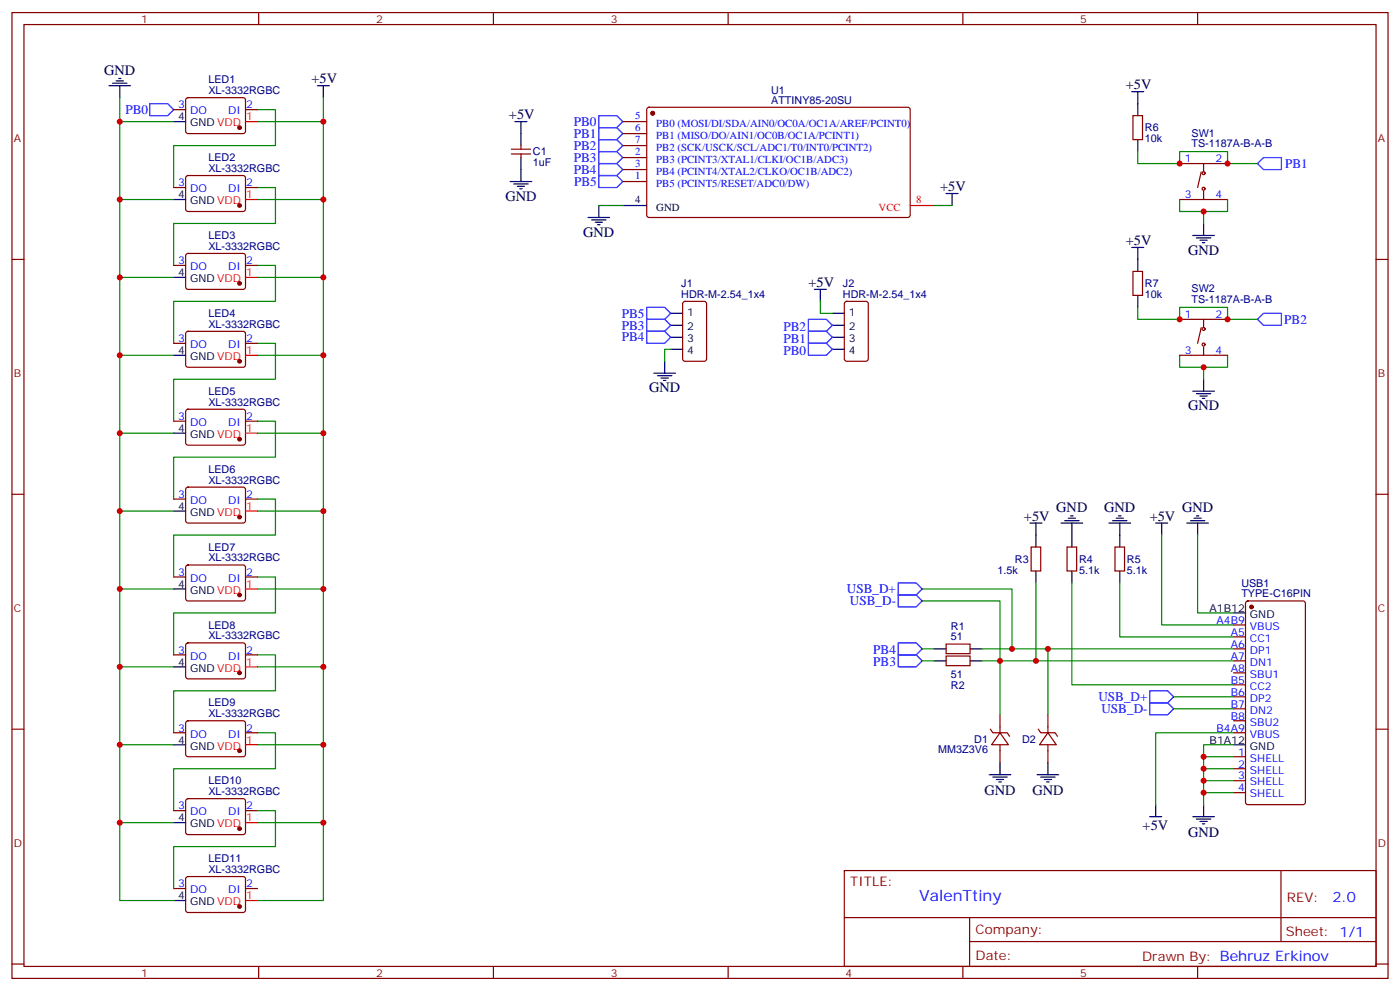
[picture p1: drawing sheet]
<svg xmlns="http://www.w3.org/2000/svg" width="412mm" height="292mm" viewBox="0 0 412 292" stroke-linecap="round" stroke-linejoin="round" font-family="sans-serif">
<g fill="none" stroke="#870000" stroke-width=".35">
<path d="M3.5 3.7h405.4v284.3h-405.4zM7.1 7.2h398.2v277.3h-398.2zM76.2 3.7v3.5M145.3 3.7v3.5M214.5 3.7v3.5M283.6 3.7v3.5M352.8 3.7v3.5M51.2 32.3h3.5M54.9 29l.5-.2h16.5l.4 .7v9.4l-.7 .4h-16.5l-.4-.7v-9.1zM72.3 32.3h3.5M183.4 39.3h7.1M183.4 35.8h7.1"/>
<path d="M190.7 31.8l.5-.2h76.5l.4 .7-.1 31.3-.6 .4h-76.5l-.4-.7v-31zM333.7 34h2.8v7.1h-2.8zM51.2 55.2h3.5M54.9 51.9l.5-.2h16.5l.4 .7v9.4l-.7 .5-16.5-.1-.4-.6v-9.2zM72.3 55.2h3.5M150.6 45.3h5.7M150.6 43.9h5.7M153.5 42.9v1M153.5 45.3v1.1M183.4 42.9h7.1M183.4 49.9h7.1M183.4 46.4h7.1"/>
<path d="M183.4 53.4h7.1M347.5 58.7h14.1M347.5 48.2h14.1M353.8 50.6l-1 4.6M354.5 48.2v2.4M354.5 56.3v2.4M3.5 76.4h3.6M51.2 78.1h3.5M54.9 74.8l.5-.2 16.5 .1 .4 .6v9.5l-.7 .4-16.5-.1-.4-.6v-9.2zM72.3 78.1h3.5M333.7 79.9h2.8v7.1h-2.8zM405.3 76.4h3.6"/>
<path d="M54.9 97.7l.5-.2 16.5 .1 .4 .6v9.5l-.7 .4h-16.5l-.4-.7v-9.2zM201.3 88.9l.5-.2h5.6l.7 .5v16.5l-.4 .6-5.9 .1-.7-.5v-16.5zM248.9 88.9l.5-.2h5.7l.6 .5 .1 16.5-.5 .6-5.9 .1-.6-.5-.1-16.5zM347.5 94h14.1M353.8 96.5l-1 4.6M354.5 94v2.5M51.2 101.1h3.5M72.3 101.1h3.5M347.5 104.6h14.1M354.5 102.1v2.5M51.2 124h3.5M54.9 120.7l.5-.2h16.5l.4 .7v9.4l-.7 .5-16.5-.1-.4-.6v-9.2z"/>
<path d="M72.3 124h3.5M3.5 145.5h3.6M51.2 146.9h3.5M54.9 143.6l.5-.2 16.5 .1 .4 .6v9.5l-.7 .4-16.5-.1-.4-.6v-9.2zM72.3 146.9h3.5M405.3 145.5h3.6M51.2 169.9h3.5M54.9 166.5l.5-.2 16.5 .1 .4 .6v9.5l-.7 .4h-16.5l-.4-.7v-9.2zM72.3 169.9h3.5M303.7 161h2.9v7.1h-2.9zM314.3 161h2.8v7.1h-2.8zM328.4 161h2.9v7.1h-2.9z"/>
<path d="M367.1 177.1l.5-.2h16.2l.7 .4v58.9l-.4 .6-16.5 .1-.7-.5v-58.8zM51.2 192.8h3.5M54.9 189.5l.5-.2h16.5l.4 .7v9.4l-.7 .4h-16.5l-.4-.7v-9.1zM72.3 192.8h3.5M278.7 193.1h7.1v2.9h-7.1zM278.7 189.6h7.1v2.8h-7.1zM363.4 184h3.5M363.4 187.5h3.5M363.4 191h3.5M363.4 194.6h3.5M363.4 198.1h3.5M3.5 214.7h3.6"/>
<path d="M51.2 215.7h3.5M54.9 212.4l.5-.2 16.5 .1 .4 .6v9.4l-.7 .5-16.5-.1-.4-.6v-9.2zM72.3 215.7h3.5M291.7 214.7l.8 1h4.2l.7 1.1M294.6 215.7l2.4 3.6h-4.9zM294.6 210.4v5.3M294.6 219.3v5.2M305.9 214.7l.7 1h4.2l.7 1.1M308.7 215.7l2.4 3.6h-4.9zM308.7 210.4v5.3M308.7 219.3v5.2M363.4 201.6h3.5"/>
<path d="M363.4 205.1h3.5M363.4 208.7h3.5M363.4 212.2h3.5M363.4 215.7h3.5M405.3 214.7h3.6M51.2 238.7h3.5M54.9 235.3l.5-.2 16.5 .1 .4 .6v9.5l-.7 .4-16.5-.1-.4-.6v-9.2zM72.3 238.7h3.5M363.4 222.8h3.5M363.4 226.3h3.5M363.4 229.8h3.5M363.4 233.4h3.5"/>
<path d="M54.9 258.3l.5-.2h16.5l.4 .7v9.4l-.7 .4h-16.5l-.4-.7v-9.1zM248.7 256.3h156.6v28.2h-156.6zM377.3 256.3v20.9M51.2 261.6h3.5M72.3 261.6h3.5M248.7 270.1h156.5M285.6 277.2h119.6M285.6 270.1v14.2M3.5 283.8h3.6M76.2 284.5v3.5M145.3 284.5v3.5M214.5 284.5v3.5"/>
<path d="M283.6 284.5v3.5M352.8 284.5v3.5M405.3 283.8h3.6"/>
<circle cx="354.5" cy="55.6" r=".44"/>
<circle cx="354.5" cy="51" r=".44"/>
<circle cx="354.5" cy="96.8" r=".44"/>
<circle cx="354.5" cy="101.4" r=".44"/>
</g>
<g fill="none" stroke="#000" stroke-width=".35">
<path d="M32.1 25.2h6.4M33.2 24.5h4.2M34.2 23.8h2.1M34.9 23.1h.7M35.3 25.2v3.6M51.2 35.8h3.5M93.5 25.2h3.5M95.2 25.2v3.6M151.7 35.8h3.5M153.5 35.8v7.1M333.4 27h3.5M335.1 27v7"/>
<path d="M51.2 58.7h3.5M150.3 53.4h6.3M151.3 54.2h4.3M152.4 54.9h2.1M153.1 55.6h.7M153.5 46.4v7M278.7 57h3.5M280.5 57v3.5M335.1 41.1v3.5M173.2 64h6.4M174.3 64.7h4.2M175.3 65.4h2.1"/>
<path d="M176 66.1h.7M176.4 60.5v3.5M183.4 60.5h7.1M333.4 72.8h3.5M335.1 72.8v7.1M351.4 69.3h6.3M352.4 70h4.3M353.5 70.7h2.1M354.2 71.4h.7M354.5 65.8v3.5M51.2 81.7h3.5M197.6 92.3h3.5"/>
<path d="M197.6 95.8h3.5M197.6 99.3h3.5M239.9 85.2h3.5M241.7 85.2v3.5M245.2 92.3h3.5M245.2 95.8h3.5M245.2 99.3h3.5M335.1 87v3.5M51.2 104.6h3.5M192.6 109.9h6.4M193.7 110.6h4.2M194.7 111.3h2.1"/>
<path d="M195.4 112h.7M195.8 106.4v3.5M197.6 102.8h3.5M245.2 102.8h3.5M351.4 115.2h6.3M352.4 115.9h4.3M353.5 116.6h2.1M354.2 117.3h.7M354.5 111.7v3.5M51.2 127.5h3.5M51.2 150.5h3.5M303.4 154h3.5"/>
<path d="M305.2 154v7M312.6 154h6.3M313.6 153.3h4.3M314.7 152.6h2.1M315.4 151.9h.7M315.7 154v7M326.7 154h6.3M327.7 153.3h4.3M328.8 152.6h2.1M329.5 151.9h.7M329.8 154v7M340.4 154h3.6"/>
<path d="M342.2 154v3.5M349.6 154h6.4M350.7 153.3h4.2M351.7 152.6h2.1M352.4 151.9h.7M352.8 154v3.5M51.2 173.4h3.5M305.2 168.1v3.5M315.7 168.1v3.5M329.8 168.1v3.5M51.2 196.3h3.5M275.2 194.6h3.5"/>
<path d="M275.2 191h3.5M285.8 194.6h3.5M285.8 191h3.5M363.4 180.4h3.5M51.2 219.3h3.5M363.4 219.3h3.5M291.4 228.1h6.3M292.5 228.8h4.2M293.5 229.5h2.1M294.2 230.2h.7M294.6 224.5v3.6M305.5 228.1h6.4"/>
<path d="M306.6 228.8h4.2M307.6 229.5h2.1M308.3 230.2h.7M308.7 224.5v3.6M340.4 236.9v3.5M354.5 236.9v3.5M51.2 242.2h3.5M338.7 240.4h3.5M351.4 240.4h6.3M352.4 241.1h4.3M353.5 241.8h2.1M354.2 242.5h.7"/>
<path d="M51.2 265.1h3.5"/>
</g>
<g fill="none" stroke="#00f" stroke-width=".35">
<path d="M44.1 30.5h5.3l1.8 1.8-1.8 1.7h-5.3zM176.4 34h5.3l1.7 1.8-1.7 1.8h-5.3zM176.4 37.6h5.3l1.7 1.7-1.7 1.8h-5.3zM176.4 41.1h5.3l1.7 1.8-1.7 1.7h-5.3zM176.4 44.6h5.3l1.7 1.8-1.7 1.8h-5.3zM176.4 48.2h5.3l1.7 1.7-1.7 1.8h-5.3zM176.4 51.7h5.3l1.7 1.7-1.7 1.8h-5.3zM370.4 48.2l1.8-1.8h5.3v3.5h-5.3zM190.5 97.5h5.3l1.8 1.8-1.8 1.8h-5.3zM190.5 90.5h5.3l1.8 1.8-1.8 1.7h-5.3zM190.5 94h5.3l1.8 1.8-1.8 1.7h-5.3zM238.1 97.5h5.3l1.8 1.8-1.8 1.8h-5.3z"/>
<path d="M238.1 94h5.3l1.8 1.8-1.8 1.7h-5.3zM370.4 94l1.8-1.7h5.3v3.5h-5.3zM238.1 101.1h5.3l1.8 1.7-1.8 1.8h-5.3zM264.6 171.6h5.3l1.7 1.8-1.7 1.8h-5.3zM264.6 175.2h5.3l1.7 1.7-1.7 1.8h-5.3zM264.6 189.3h5.3l1.7 1.7-1.7 1.8h-5.3zM264.6 192.8h5.3l1.7 1.8-1.7 1.7h-5.3zM338.7 206.9h5.3l1.7 1.8-1.7 1.7h-5.3zM338.7 203.4h5.3l1.7 1.7-1.7 1.8h-5.3z"/>
</g>
<g fill="none" stroke="#008700" stroke-width=".35">
<path d="M35.3 28.8v213.4h15.9M35.3 35.8h15.9M75.8 32.3h5.3v10.6h-29.9v12.3M75.8 35.8h19.4M95.2 28.8v213.4h-19.4M35.3 58.7h15.9M75.8 55.2h5.3v10.6h-29.9v12.3M75.8 58.7h19.4M335.1 44.6v3.6h12.4v-3.6h14.1v3.6h8.8M347.5 58.7v3.6h14.1v-3.6M75.8 78.1h5.3v10.6h-29.9v12.4M176.4 60.5h7"/>
<path d="M275.2 60.5h5.3M354.5 62.3v3.5M35.3 81.7h15.9M75.8 81.7h19.4M241.7 88.7v3.6h3.5M335.1 90.5v3.5h12.4v-3.5h14.1v3.5h8.8M35.3 104.6h15.9M75.8 101.1h5.3v10.6h-29.9v12.3M75.8 104.6h19.4M197.6 102.8h-1.8v3.6M347.5 104.6v3.5h14.1v-3.5M354.5 108.1v3.6"/>
<path d="M35.3 127.5h15.9M75.8 124h5.3v10.6h-29.9v12.3M75.8 127.5h19.4M35.3 150.5h15.9M75.8 146.9h5.3v10.6h-29.9v12.4M75.8 150.5h19.4M342.2 157.5v26.5h21.2M352.8 157.5v22.9h10.6M35.3 173.4h15.9M75.8 169.9h5.3v10.5h-29.9v12.4M75.8 173.4h19.4M271.6 176.9h23v33.5"/>
<path d="M271.6 173.4h26.5v17.6M305.2 171.6v23M315.7 171.6v30h47.7M329.8 171.6v15.9h33.6M35.3 196.3h15.9M75.8 192.8h5.3v10.6h-29.9v12.3M75.8 196.3h19.4M271.6 194.6h3.6M271.6 191h3.6M289.3 194.6h74.1M289.3 191h74.1M308.7 191v19.4"/>
<path d="M35.3 219.3h15.9M75.8 215.7h5.3v10.6h-29.9v12.4M75.8 219.3h19.4M345.7 205.1h17.7M345.7 208.7h17.7M363.4 219.3h-8.9v17.6M363.4 215.7h-23v21.2M75.8 238.7h5.3v10.5h-29.9v12.4M354.5 222.8h8.9M354.5 226.3h8.9M354.5 229.8h8.9M354.5 233.4h8.9"/>
<path d="M35.3 242.2v22.9h15.9M95.2 242.2v22.9h-19.4"/>
</g>
<g fill="#870000" stroke="#870000" stroke-width=".35">
<circle cx="192.3" cy="33.3" r=".53"/>
<circle cx="368.7" cy="178.7" r=".53"/>
<circle cx="70.6" cy="37.6" r=".53"/>
<circle cx="70.6" cy="60.5" r=".53"/>
<circle cx="70.6" cy="83.4" r=".53"/>
<circle cx="70.6" cy="106.4" r=".53"/>
<circle cx="70.6" cy="129.3" r=".53"/>
<circle cx="70.6" cy="152.2" r=".53"/>
<circle cx="70.6" cy="175.2" r=".53"/>
<circle cx="70.6" cy="198.1" r=".53"/>
<circle cx="70.6" cy="221" r=".53"/>
<circle cx="70.6" cy="243.9" r=".53"/>
<circle cx="70.6" cy="266.9" r=".53"/>
</g>
<path d="M72.3 35.8h3.5M72.3 58.7h3.5M268.1 60.5h7.1M72.3 81.7h3.5M72.3 104.6h3.5M72.3 127.5h3.5M72.3 150.5h3.5M72.3 173.4h3.5M72.3 196.3h3.5M72.3 219.3h3.5M72.3 242.2h3.5M72.3 265.1h3.5" fill="none" stroke="#f00" stroke-width=".35"/>
<g fill="#c00">
<circle cx="361.6" cy="48.2" r=".88"/>
<circle cx="347.5" cy="48.2" r=".88"/>
<circle cx="354.5" cy="62.3" r=".88"/>
<circle cx="354.5" cy="108.1" r=".88"/>
<circle cx="347.5" cy="94" r=".88"/>
<circle cx="361.6" cy="94" r=".88"/>
<circle cx="305.2" cy="194.6" r=".88"/>
<circle cx="294.6" cy="194.6" r=".88"/>
<circle cx="298.1" cy="191" r=".88"/>
<circle cx="308.7" cy="191" r=".88"/>
<circle cx="354.5" cy="222.8" r=".88"/>
<circle cx="354.5" cy="226.3" r=".88"/>
<circle cx="354.5" cy="229.8" r=".88"/>
<circle cx="354.5" cy="233.4" r=".88"/>
<circle cx="95.3" cy="219.3" r=".88"/>
<circle cx="95.3" cy="196.3" r=".88"/>
<circle cx="95.3" cy="173.4" r=".88"/>
<circle cx="95.3" cy="150.5" r=".88"/>
<circle cx="95.3" cy="127.5" r=".88"/>
<circle cx="95.3" cy="104.6" r=".88"/>
<circle cx="95.3" cy="81.7" r=".88"/>
<circle cx="95.3" cy="58.7" r=".88"/>
<circle cx="95.3" cy="35.8" r=".88"/>
<circle cx="35.3" cy="196.3" r=".88"/>
<circle cx="35.3" cy="219.3" r=".88"/>
<circle cx="35.3" cy="150.5" r=".88"/>
<circle cx="35.3" cy="173.4" r=".88"/>
<circle cx="35.3" cy="104.6" r=".88"/>
<circle cx="35.3" cy="127.5" r=".88"/>
<circle cx="35.3" cy="58.7" r=".88"/>
<circle cx="35.3" cy="81.7" r=".88"/>
<circle cx="35.3" cy="35.8" r=".88"/>
<circle cx="95.3" cy="242.2" r=".88"/>
<circle cx="35.3" cy="242.2" r=".88"/>
</g>
<text font-size="4.6" fill="#00f" x="270.8" y="265.3">ValenTtiny</text>
<g font-size="4.2">
<text x="30.7" y="22">GND</text>
<text x="91.7" y="24.5">+5V</text>
<text x="331.6" y="26.3">+5V</text>
<text x="149.9" y="35.1">+5V</text>
<text x="148.9" y="59.1">GND</text>
<text x="276.9" y="56.3">+5V</text>
<text x="171.8" y="69.7">GND</text>
<text x="331.6" y="72.1">+5V</text>
<text x="350" y="75">GND</text>
<text x="238.1" y="84.5">+5V</text>
<text x="191.2" y="115.5">GND</text>
<text x="350" y="120.8">GND</text>
<text x="301.6" y="153.3">+5V</text>
<text x="311.1" y="150.8">GND</text>
<text x="325.3" y="150.8">GND</text>
<text x="338.7" y="153.3">+5V</text>
<text x="348.2" y="150.8">GND</text>
<text x="290" y="234.2">GND</text>
<text x="304.1" y="234.2">GND</text>
<text x="336.6" y="244.3">+5V</text>
<text x="350" y="246.5">GND</text>
</g>
<text font-size="4.2" fill="#00f" x="392.5" y="265.6">2.0</text>
<g font-size="3.9" fill="#00f">
<text x="37" y="33.6">PB0</text>
<text x="169" y="37.1">PB0</text>
<text x="169" y="40.5">PB1</text>
<text x="169" y="44">PB2</text>
<text x="169" y="47.6">PB3</text>
<text x="169" y="51.1">PB4</text>
<text x="378.5" y="49.5">PB1</text>
<text x="169.1" y="54.7">PB5</text>
<text x="183.2" y="93.5">PB5</text>
<text x="378.3" y="95.3">PB2</text>
<text x="183.2" y="100.5">PB4</text>
<text x="183.2" y="97">PB3</text>
<text x="230.8" y="101">PB1</text>
<text x="230.8" y="97.4">PB2</text>
<text x="230.8" y="104.4">PB0</text>
<text x="249.5" y="174.6">USB_D+</text>
<text x="250.4" y="178.2">USB_D-</text>
<text x="257.2" y="192.6">PB4</text>
<text x="257.2" y="196.2">PB3</text>
<text x="323.6" y="206.4">USB_D+</text>
<text x="324.5" y="209.9">USB_D-</text>
</g>
<g font-size="3.9" fill="#800">
<text x="250.5" y="260.9">TITLE:</text>
<text x="379.1" y="265.6">REV:</text>
<text x="287.4" y="275.1">Company:</text>
<text x="378.7" y="275.7">Sheet: 1/1</text>
<text x="287.4" y="282.8">Date:</text>
<text x="336.4" y="282.8">Drawn By: Behruz Erkinov</text>
</g>
<g font-size="3.2" fill="#800">
<text x="41.6" y="6.7">1</text>
<text x="110.8" y="6.7">2</text>
<text x="179.9" y="6.7">3</text>
<text x="249.1" y="6.7">4</text>
<text x="318.2" y="6.7">5</text>
<text x="4.1" y="41.8">A</text>
<text x="405.9" y="41.8">A</text>
<text x="4.1" y="110.9">B</text>
<text x="405.9" y="110.9">B</text>
<text x="4.1" y="180.1">C</text>
<text x="405.9" y="180.1">C</text>
<text x="4.1" y="249.2">D</text>
<text x="405.9" y="249.2">D</text>
<text x="41.6" y="287.5">1</text>
<text x="110.8" y="287.5">2</text>
<text x="179.9" y="287.5">3</text>
<text x="249.1" y="287.5">4</text>
<text x="318.2" y="287.5">5</text>
</g>
<g font-size="3.2" fill="#000080">
<text x="61.4" y="27.7">XL-3332RGBC</text>
<text x="61.4" y="24.5">LED1</text>
<text x="227.2" y="27.6">U1</text>
<text x="227.2" y="30.5">ATTINY85-20SU</text>
<text x="337.3" y="41.9">10k</text>
<text x="337.3" y="38.7">R6</text>
<text x="351" y="40.2">SW1</text>
<text x="61.4" y="47.4">LED2</text>
<text x="157" y="45.8">C1</text>
<text x="351" y="43.4">TS-1187A-B-A-B</text>
<text x="61.4" y="50.6">XL-3332RGBC</text>
<text x="157" y="48.9">1uF</text>
<text x="61.4" y="70.4">LED3</text>
<text x="61.4" y="73.6">XL-3332RGBC</text>
<text x="200.7" y="87.7">HDR-M-2.54_1x4</text>
<text x="200.7" y="84.5">J1</text>
<text x="248.3" y="87.7">HDR-M-2.54_1x4</text>
<text x="248.3" y="84.5">J2</text>
<text x="337.3" y="87.8">10k</text>
<text x="337.3" y="84.5">R7</text>
<text x="351" y="89.3">TS-1187A-B-A-B</text>
<text x="351" y="86.1">SW2</text>
<text x="61.4" y="93.3">LED4</text>
<text x="61.4" y="96.5">XL-3332RGBC</text>
<text x="61.4" y="119.4">XL-3332RGBC</text>
<text x="61.4" y="116.2">LED5</text>
<text x="61.4" y="142.3">XL-3332RGBC</text>
<text x="61.4" y="139.2">LED6</text>
<text x="61.4" y="165.3">XL-3332RGBC</text>
<text x="61.4" y="162.1">LED7</text>
<text x="299" y="165.7">R3</text>
<text x="317.9" y="165.7">R4</text>
<text x="332" y="165.7">R5</text>
<text x="293.9" y="168.9">1.5k</text>
<text x="317.9" y="168.9">5.1k</text>
<text x="332" y="168.9">5.1k</text>
<text x="365.7" y="172.8">USB1</text>
<text x="365.7" y="175.7">TYPE-C16PIN</text>
<text x="61.4" y="185">LED8</text>
<text x="280.1" y="185.3">R1</text>
<text x="61.4" y="188.2">XL-3332RGBC</text>
<text x="280.1" y="188.6">51</text>
<text x="280.1" y="199.5">51</text>
<text x="280.1" y="202.7">R2</text>
<text x="61.4" y="208">LED9</text>
<text x="61.4" y="211.1">XL-3332RGBC</text>
<text x="276.4" y="221.8">MM3Z3V6</text>
<text x="287" y="218.6">D1</text>
<text x="301.1" y="218.6">D2</text>
<text x="61.4" y="230.9">LED10</text>
<text x="61.4" y="234.1">XL-3332RGBC</text>
<text x="61.4" y="257">XL-3332RGBC</text>
<text x="61.4" y="253.8">LED11</text>
</g>
<g font-size="3.2" fill="#00f">
<text x="52.5" y="31.9">3</text>
<text x="56" y="33.7">DO</text>
<text x="67.2" y="33.7">DI</text>
<text x="72.5" y="31.9">2</text>
<text x="187.1" y="35.1">5</text>
<text x="187.1" y="38.6">6</text>
<text x="193.3" y="40.9">PB1 (MISO/DO/AIN1/OC0B/OC1A/PCINT1)</text>
<text x="193.3" y="37.4">PB0 (MOSI/DI/SDA/AIN0/OC0A/OC1A/AREF/PCINT0)</text>
<text x="187.1" y="42.2">7</text>
<text x="187.1" y="45.7">2</text>
<text x="193.3" y="44.5">PB2 (SCK/USCK/SCL/ADC1/T0/INT0/PCINT2)</text>
<text x="193.3" y="48">PB3 (PCINT3/XTAL1/CLKI/OC1B/ADC3)</text>
<text x="349" y="47.8">1</text>
<text x="358.1" y="47.8">2</text>
<text x="187.1" y="49.2">3</text>
<text x="187.1" y="52.7">1</text>
<text x="193.3" y="51.5">PB4 (PCINT4/XTAL2/CLKO/OC1B/ADC2)</text>
<text x="52.5" y="54.9">3</text>
<text x="56" y="56.6">DO</text>
<text x="67.2" y="56.6">DI</text>
<text x="72.5" y="54.9">2</text>
<text x="193.3" y="55">PB5 (PCINT5/RESET/ADC0/DW)</text>
<text x="349" y="58.4">3</text>
<text x="358.1" y="58.4">4</text>
<text x="52.5" y="77.8">3</text>
<text x="72.5" y="77.8">2</text>
<text x="56" y="79.6">DO</text>
<text x="67.2" y="79.6">DI</text>
<text x="349" y="93.7">1</text>
<text x="358.1" y="93.7">2</text>
<text x="52.5" y="100.7">3</text>
<text x="72.5" y="100.7">2</text>
<text x="56" y="102.5">DO</text>
<text x="67.2" y="102.5">DI</text>
<text x="349" y="104.2">3</text>
<text x="358.1" y="104.2">4</text>
<text x="52.5" y="123.6">3</text>
<text x="56" y="125.4">DO</text>
<text x="67.2" y="125.4">DI</text>
<text x="72.5" y="123.6">2</text>
<text x="52.5" y="146.6">3</text>
<text x="56" y="148.3">DO</text>
<text x="67.2" y="148.3">DI</text>
<text x="72.5" y="146.6">2</text>
<text x="52.5" y="169.5">3</text>
<text x="56" y="171.3">DO</text>
<text x="67.2" y="171.3">DI</text>
<text x="72.5" y="169.5">2</text>
<text x="358.3" y="183.6">A4B9</text>
<text x="368.2" y="185.4">VBUS</text>
<text x="362.5" y="187.1">A5</text>
<text x="362.5" y="190.7">A6</text>
<text x="368.2" y="188.9">CC1</text>
<text x="52.5" y="192.4">3</text>
<text x="56" y="194.2">DO</text>
<text x="67.2" y="194.2">DI</text>
<text x="72.5" y="192.4">2</text>
<text x="362.5" y="194.2">A7</text>
<text x="362.5" y="197.7">A8</text>
<text x="368.2" y="192.4">DP1</text>
<text x="368.2" y="196">DN1</text>
<text x="362.5" y="201.3">B5</text>
<text x="368.2" y="199.5">SBU1</text>
<text x="368.2" y="203">CC2</text>
<text x="362.5" y="204.8">B6</text>
<text x="362.5" y="208.3">B7</text>
<text x="368.2" y="206.6">DP2</text>
<text x="52.5" y="215.4">3</text>
<text x="72.5" y="215.4">2</text>
<text x="358.3" y="215.4">B4A9</text>
<text x="362.5" y="211.8">B8</text>
<text x="368.2" y="210.1">DN2</text>
<text x="368.2" y="213.6">SBU2</text>
<text x="56" y="217.1">DO</text>
<text x="67.2" y="217.1">DI</text>
<text x="368.2" y="217.1">VBUS</text>
<text x="364.7" y="222.4">1</text>
<text x="364.7" y="226">2</text>
<text x="368.2" y="224.2">SHELL</text>
<text x="368.2" y="227.7">SHELL</text>
<text x="364.7" y="229.5">3</text>
<text x="364.7" y="233">4</text>
<text x="368.2" y="231.2">SHELL</text>
<text x="52.5" y="238.3">3</text>
<text x="72.5" y="238.3">2</text>
<text x="368.2" y="234.8">SHELL</text>
<text x="56" y="240.1">DO</text>
<text x="67.2" y="240.1">DI</text>
<text x="52.5" y="261.2">3</text>
<text x="56" y="263">DO</text>
<text x="67.2" y="263">DI</text>
<text x="72.5" y="261.2">2</text>
</g>
<g font-size="3.2">
<text x="52.5" y="35.5">4</text>
<text x="56" y="37.2">GND VDD</text>
<text x="52.5" y="58.4">4</text>
<text x="187.1" y="59.8">4</text>
<text x="56" y="60.1">GND VDD</text>
<text x="193.3" y="62.1">GND</text>
<text x="52.5" y="81.3">4</text>
<text x="56" y="83.1">GND VDD</text>
<text x="202.4" y="93">1</text>
<text x="250" y="93">1</text>
<text x="202.4" y="97.2">2</text>
<text x="202.4" y="100.7">3</text>
<text x="250" y="97.2">2</text>
<text x="250" y="100.7">3</text>
<text x="52.5" y="104.2">4</text>
<text x="56" y="106">GND VDD</text>
<text x="202.4" y="104.2">4</text>
<text x="250" y="104.2">4</text>
<text x="52.5" y="127.2">4</text>
<text x="56" y="128.9">GND VDD</text>
<text x="52.5" y="150.1">4</text>
<text x="56" y="151.9">GND VDD</text>
<text x="52.5" y="173">4</text>
<text x="56" y="174.8">GND VDD</text>
<text x="356.3" y="180.1">A1B12</text>
<text x="368.2" y="181.9">GND</text>
<text x="52.5" y="196">4</text>
<text x="56" y="197.7">GND VDD</text>
<text x="52.5" y="218.9">4</text>
<text x="56" y="220.7">GND VDD</text>
<text x="356.3" y="218.9">B1A12</text>
<text x="368.2" y="220.7">GND</text>
<text x="52.5" y="241.8">4</text>
<text x="56" y="243.6">GND VDD</text>
<text x="52.5" y="264.8">4</text>
<text x="56" y="266.5">GND VDD</text>
</g>
<g font-size="3.2" fill="#f00">
<text x="72.5" y="35.5">1</text>
<text x="72.5" y="58.4">1</text>
<text x="269.9" y="59.8">8</text>
<text x="258.8" y="62.1">VCC</text>
<text x="72.5" y="81.3">1</text>
<text x="72.5" y="104.2">1</text>
<text x="72.5" y="127.2">1</text>
<text x="72.5" y="150.1">1</text>
<text x="72.5" y="173">1</text>
<text x="72.5" y="196">1</text>
<text x="72.5" y="218.9">1</text>
<text x="72.5" y="241.8">1</text>
<text x="72.5" y="264.8">1</text>
</g>
</svg>
